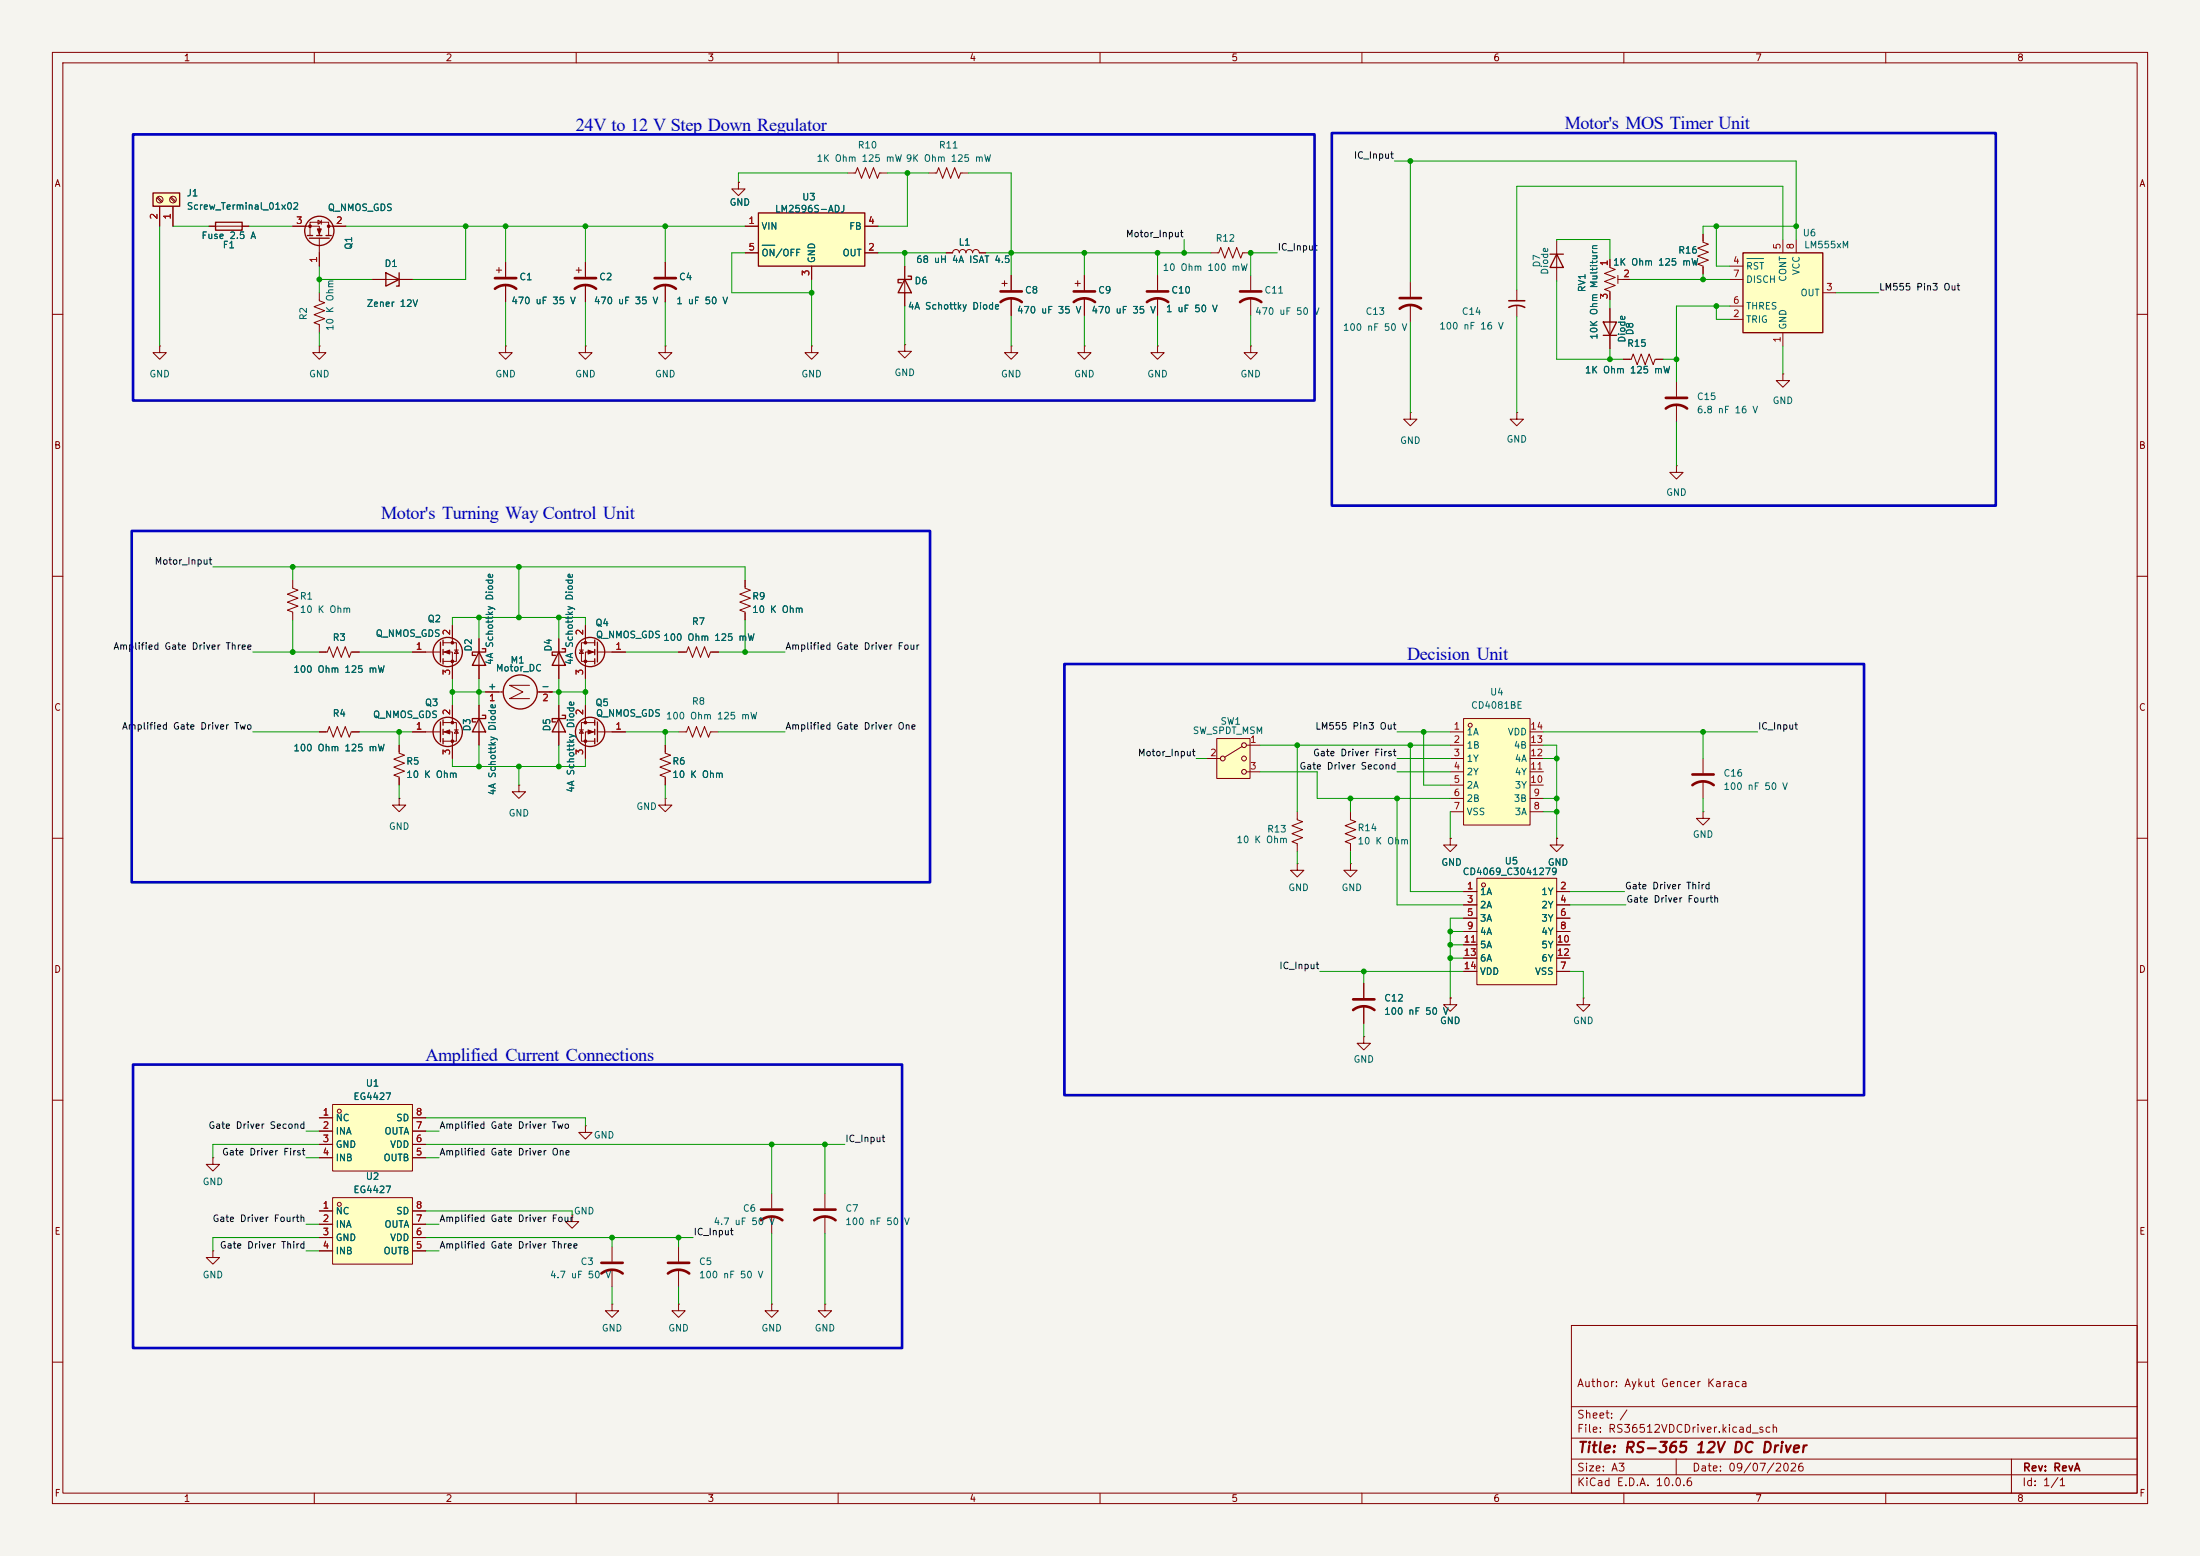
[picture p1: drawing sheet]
<svg xmlns="http://www.w3.org/2000/svg" width="420mm" height="297mm" viewBox="0 0 420 297" stroke-linecap="round" stroke-linejoin="round" font-family="sans-serif">
<path d="M0 0h420v297h-420z" fill="#f5f4ef" stroke="#f5f4ef" stroke-width=".19"/>
<g fill="none" stroke="#840000" stroke-width=".19">
<path d="M10 10h400v277h-400zM12 12h396v273h-396zM60 10v2M110 10v2M160 10v2M210 10v2M260 10v2M310 10v2M360 10v2M161.8 33h1.5l.4-1 .8 2 .7-2 .8 2 .8-2 .7 2 .4-1h1.5M39.9 43.2h7.6M55.9 43.2h5.1v1.8"/>
<path d="M59.2 45v-2.6h3.5v2.6M60.7 42l.6 .4-.6 .4zM61 45.5v5.3M61.3 42v.8M62.7 43.2h3.3M10 60h2M30.5 66v1.3h1.2l-1.2 1.3-1.3-1.3h1.3M30.5 66h.1M96.5 66v1.3h1.3l-1.3 1.3-1.3-1.3h1.3M96.5 66h.1M154.9 66v1.3h1.3l-1.3 1.3-1.2-1.3h1.2M154.9 66h.1"/>
<path d="M172.7 65.8v1.3h1.3l-1.3 1.2-1.3-1.2h1.3M172.7 65.8h.1M193 66v1.3h1.3l-1.3 1.3-1.2-1.3h1.2M193 66h.1M320 72.9v2.8M320 77.2v3.3M408 60h2M10 110h2M111.8 119.4v3.3M142.2 110.7v1.6l1.1 .3-2.1 .8 2.1 .8-2.1 .7 2.1 .8-2.1 .8 1 .3v1.6M408 110h2M61 124.5h1.5l.4-1.1 .7 2.1 .8-2.1 .8 2.1 .7-2.1 .8 2.1 .4-1h1.5"/>
<path d="M91.4 134.6v7.6M92.7 132.1h3.4M101.1 130.8h-3.8l2.5 1.3-2.5 1.3h3.8M102.6 132.1h2.8M110.6 124.1h.8M111 124.1l.4 .6h-.8zM113.5 122.7h-2.5v3.5h2.5M113.5 124.5h-1.7v5M114 124.5h5.4M10 160h2M76.2 142.2v1.6l1 .3-2 .8 2 .8-2 .7 2 .8-2 .8 1 .3v1.6M76.2 152.4v1.3h1.3l-1.3 1.2-1.3-1.2h1.3"/>
<path d="M76.2 152.4h.1M127 142.2v1.6l1 .3-2 .8 2 .8-2 .7 2 .8-2 .8 1 .3v1.6M408 160h2M10 210h2M408 210h2M147.3 248.9v1.3h1.3l-1.3 1.3-1.3-1.3h1.3M147.3 248.9h.1M300 253h108v32h-108zM10 260h2M300 278.5h108M300 274.5h108M300 268.5h108"/>
<path d="M320 278.5v3M384 278.5v6.5M408 260h2M60 285v2M110 285v2M160 285v2M210 285v2M260 285v2M300 281.5h108M310 285v2M360 285v2"/>
</g>
<g fill="none" stroke="#840000" stroke-width=".25">
<path d="M41.1 42.4h5.1v1.5h-5.1zM58.7 45h1M59.1 45.5h3.8M60.5 45h1M62.2 45h1M91.4 137.2l1.3 2.5h-2.5zM92.1 136.5h.6v.7h-2.5v.6h.6M113.5 122.2v1M113.5 124v1M113.5 125.7v1M114 122.6v3.8"/>
<circle cx="61" cy="44.1" r="2.79"/>
<circle cx="99.3" cy="132.1" r="3.3"/>
<circle cx="112.6" cy="124.5" r="2.79"/>
</g>
<g fill="#840000" stroke="#840000" stroke-width=".19">
<path d="M112.3 124.1l1 .4-1 .3z"/>
<path d="M60.6 43.7h.7l-.3 1z"/>
<circle cx="111.8" cy="122.7" r=".25"/>
<circle cx="111.8" cy="126.2" r=".25"/>
<circle cx="62.7" cy="43.2" r=".25"/>
<circle cx="59.2" cy="43.2" r=".25"/>
</g>
<path d="M318 78a3.3 3.3 0 0 1 4.1 0M318 75.9h4.1" fill="none" stroke="#840000" stroke-width=".51"/>
<path d="M29.2 36.8h5.1v2.6h-5.1z" fill="#ffffc2"/>
<path d="M29.2 36.8h5.1v2.6h-5.1zM73.7 52.1l2.5 1.2-2.5 1.3zM76.2 52.1v2.5h-.5M106.7 124.5l1.2 2.5h-2.5zM107.3 123.8h.6v.7h-2.5v.6h.6" fill="none" stroke="#840000" stroke-width=".25"/>
<g fill="none" stroke="#840000" stroke-width=".19">
<path d="M30 37.8l.8 .8M30.1 37.6l.9 .9M30.5 39.4v3.8M32.5 37.8l.9 .8M32.7 37.6l.8 .9M33 39.4v3.8M141 34.8v1.3h1.2l-1.2 1.2-1.3-1.2h1.3M141 34.8h.1M61 55.9v1.5l1 .4-2.1 .7 2.1 .8-2.1 .8 2.1 .7-2.1 .8 1.1 .4v1.5M71.1 53.3h7.6M94.7 51.6h1.1M95.2 51.1v1"/>
<path d="M96.5 50v2.8M96.5 54.4v3.3M127 50v2.8M127 54.4v3.3M325.1 44.7v1.5l1 .4-2 .8 2 .7-2 .8 2 .8-2 .7 1 .4v1.5M106.7 121.9v7.6"/>
<circle cx="30.5" cy="38.1" r=".63"/>
<circle cx="33" cy="38.1" r=".63"/>
</g>
<path d="M94.5 55.1a3.3 3.3 0 0 1 4.1 0M94.5 53.1h4.1M125 55.1a3.3 3.3 0 0 1 4 0M125 53.1h4" fill="none" stroke="#840000" stroke-width=".51"/>
<path d="M144.8 40.6h20.3v10.2h-20.3z" fill="#ffffc2"/>
<g fill="none" stroke="#840000" stroke-width=".25">
<path d="M144.8 40.6h20.3v10.2h-20.3zM172.7 53.3l1.3 2.6h-2.6zM173.4 52.7h.6v.6h-2.6v.7h.7M295.9 48.5h2.5M297.2 48.5l1.2 2.6h-2.5zM306.1 61.5h2.5l-1.3 2.5zM306.1 64h2.5M106.7 137.2l1.2 2.5h-2.5zM107.3 136.5h.6v.7h-2.5v.6h.6M113.5 137.4v1M113.5 139.2v1M114 137.8v3.8"/>
<path d="M113.5 141v1"/>
<circle cx="112.6" cy="139.7" r="2.79"/>
</g>
<g fill="none" stroke="#840000" stroke-width=".19">
<path d="M177.3 33h1.5l.4-1 .8 2 .7-2 .8 2 .7-2 .8 2 .4-1h1.5M110 51.6h1M110.5 51.1v1M111.8 50v2.8M111.8 54.4v3.3M142.2 43.2h2.6M142.2 48.3h2.6M154.9 50.8v2.5M165.1 43.2h2.5M165.1 48.3h2.5M172.7 50.8v7.6M180.6 48.3h1.3a.64 .64 0 0 1 .6-.7 .64 .64 0 0 1 .6 .7 .64 .64 0 0 1 .7-.7 .64 .64 0 0 1 .6 .7 .64 .64 0 0 1 .6-.7 .64 .64 0 0 1 .7 .7 .64 .64 0 0 1 .6-.7 .64 .64 0 0 1 .6 .7h1.3"/>
<path d="M191.3 54.1h1M191.8 53.6v1M193 52.6v2.8M193 56.9v3.3M269.2 53.8v2.8M269.2 58.2v3.3M297.2 46v7.6M307.3 49.5v1.6l1.1 .3-2.1 .8 2.1 .8-2.1 .7 2.1 .8-2.1 .7 1 .4v1.6M307.3 58.9v7.6M308.9 52.6v1.5M308.9 53.3h2.2M61 66v1.3h1.2l-1.2 1.3-1.3-1.3h1.3"/>
<path d="M61 66h.1M111.8 66v1.3h1.2l-1.2 1.3-1.3-1.3h1.3M111.8 66h.1M127 66v1.3h-1.3l1.3 1.3 1.3-1.3h-1.3M127 66h.1M289.6 78.7v1.3h1.2l-1.2 1.3-1.3-1.3h1.3M289.6 78.7h.1M106.7 134.6v7.6M110.6 139.3h.8M111 139.3l.4 .7h-.8zM111.8 134.6v3.3M113.5 137.9h-2.5v3.6h2.5"/>
<path d="M113.5 139.7h-1.7v5.1M114 139.7h5.4M129.5 139.7h1.6l.3-1 .8 2 .8-2 .7 2 .8-2 .8 2 .3-1h1.6M129.5 124.5h1.6l.3-1.1 .8 2.1 .8-2.1 .7 2.1 .8-2.1 .8 2.1 .3-1h1.6M99.1 149.9v1.2h1.2l-1.2 1.3-1.3-1.3h1.3M99.1 149.9h.1M127 152.4v1.3h1.3l-1.3 1.2-1.3-1.2h1.3M127 152.4h.1M111.8 214.9v1.3h1.2l-1.2 1.2-1.3-1.2h1.3M111.8 214.9h.1M40.6 238.8v1.2h1.3l-1.3 1.3-1.2-1.3h1.2M40.6 238.8h.1"/>
<path d="M147.3 227.8v2.8M147.3 232.2v3.3M157.5 227.8v2.8M157.5 232.2v3.3M157.5 248.9v1.3h1.2l-1.2 1.3-1.3-1.3h1.3M157.5 248.9h.1"/>
</g>
<path d="M145.5 46.8h2.4" fill="none" stroke="#006464" stroke-width=".19"/>
<path d="M109.7 55.1a3.3 3.3 0 0 1 4.1 0M109.7 53.1h4.1M191 57.7a3.3 3.3 0 0 1 4.1 0M191 55.6h4.1M267.2 58.9a3.3 3.3 0 0 1 4.1 0M267.2 56.9h4.1M145.3 232.9a3.3 3.3 0 0 1 4.1 0M145.3 230.9h4.1M155.4 232.9a3.3 3.3 0 0 1 4.1 0M155.4 230.9h4.1" fill="none" stroke="#840000" stroke-width=".51"/>
<g fill="#840000" stroke="#840000" stroke-width=".19">
<path d="M112.3 139.3l1 .4-1 .4z"/>
<circle cx="111.8" cy="137.9" r=".25"/>
<circle cx="111.8" cy="141.5" r=".25"/>
</g>
<path d="M63.5 228.6h15.2v12.7h-15.2z" fill="#ffffc2"/>
<g fill="none" stroke="#840000" stroke-width=".19">
<path d="M269.2 78.7v1.3h1.3l-1.3 1.3-1.2-1.3h1.2M269.2 78.7h.1M78.7 139.7h5.4M84.6 137.9h2.5v3.6h-2.5M84.6 139.7h1.8v5.1M86.4 134.6v3.3M86.7 139.3h.8M87.1 139.3l.4 .7h-.8zM40.6 221v1.2h1.3l-1.3 1.3-1.2-1.3h1.2M40.6 221h.1M61 231.1h2.5M61 233.7h2.5"/>
<path d="M61 236.2h2.5M61 238.8h2.5M63.5 228.6h15.2v12.7h-15.2zM78.7 231.1h2.6M78.7 233.7h2.6M78.7 236.2h2.6M78.7 238.8h2.6"/>
<circle cx="64.8" cy="229.9" r=".38"/>
</g>
<g fill="none" stroke="#840000" stroke-width=".25">
<path d="M84.1 137.8v3.8M84.6 137.4v1M84.6 139.2v1M84.6 141v1"/>
<circle cx="85.5" cy="139.7" r="2.79"/>
</g>
<g fill="#840000" stroke="#840000" stroke-width=".19">
<path d="M84.8 139.7l1.1-.4v.8z"/>
<circle cx="86.4" cy="137.9" r=".25"/>
<circle cx="86.4" cy="141.5" r=".25"/>
</g>
<path d="M63.5 210.8h15.2v12.7h-15.2z" fill="#ffffc2"/>
<g fill="none" stroke="#840000" stroke-width=".19">
<path d="M205.2 54.1h1M205.7 53.6v1M207 52.6v2.8M207 56.9v3.3M221 52.6v2.8M221 56.9v3.3M231.1 48.3h1.6l.3-1.1 .8 2.1 .8-2.1 .7 2.1 .8-2.1 .8 2.1 .3-1h1.6M238.8 52.6v2.8M238.8 56.9v3.3M207 66v1.3h1.3l-1.3 1.3-1.3-1.3h1.3M207 66h.1M221 66v1.3h1.2l-1.2 1.3-1.3-1.3h1.3"/>
<path d="M221 66h.1M238.8 66v1.3h1.2l-1.2 1.3-1.3-1.3h1.3M238.8 66h.1M55.9 110.7v1.6l1 .3-2 .8 2 .8-2 .7 2 .8-2 .8 1 .3v1.6M86.4 119.4v3.3M61 139.7h1.5l.4-1 .7 2 .8-2 .8 2 .7-2 .8 2 .4-1h1.5M78.7 124.5h5.4M84.6 122.7h2.5v3.5h-2.5M84.6 124.5h1.8v5M86.7 124.1h.8M87.1 124.1l.4 .6h-.8zM91.4 121.9v7.6"/>
<path d="M325.1 154.9v1.3h1.3l-1.3 1.3-1.3-1.3h1.3M325.1 154.9h.1M325.1 144.8v2.8M325.1 149.1v3.3M260.3 187.7v2.8M260.3 192v3.3M302.3 190.5v1.3h1.2l-1.2 1.2-1.3-1.2h1.3M302.3 190.5h.1M61 213.4h2.5M61 215.9h2.5M61 218.4h2.5M63.5 210.8h15.2v12.7h-15.2z"/>
<path d="M78.7 213.4h2.6M78.7 215.9h2.6M78.7 218.4h2.6M61 221h2.5M78.7 221h2.6M109.2 231.9v1.3h1.3l-1.3 1.2-1.3-1.2h1.3M109.2 231.9h.1M116.8 238v2.8M129.5 238v2.8M116.8 248.9v1.3h1.3l-1.3 1.3-1.2-1.3h1.2M116.8 248.9h.1M116.8 242.3v3.3"/>
<path d="M129.5 248.9v1.3h1.3l-1.3 1.3-1.2-1.3h1.2M129.5 248.9h.1M129.5 242.3v3.3"/>
<circle cx="64.8" cy="212.1" r=".38"/>
</g>
<g fill="none" stroke="#840000" stroke-width=".51">
<path d="M205 57.7a3.3 3.3 0 0 1 4 0M205 55.6h4M218.9 57.7a3.3 3.3 0 0 1 4.1 0M218.9 55.6h4.1M236.7 57.7a3.3 3.3 0 0 1 4.1 0M236.7 55.6h4.1M323.1 149.9a3.3 3.3 0 0 1 4.1 0M323.1 147.8h4.1M258.3 192.8a3.3 3.3 0 0 1 4.1 0M258.3 190.8h4.1M114.8 243.1a3.3 3.3 0 0 1 4.1 0M114.8 241h4.1"/>
<path d="M127.5 243.1a3.3 3.3 0 0 1 4.1 0M127.5 241h4.1"/>
</g>
<g fill="none" stroke="#840000" stroke-width=".25">
<path d="M84.1 122.6v3.8M84.6 122.2v1M84.6 124v1M84.6 125.7v1M91.4 124.5l1.3 2.5h-2.5zM92.1 123.8h.6v.7h-2.5v.6h.6"/>
<circle cx="85.5" cy="124.5" r="2.79"/>
</g>
<g fill="#840000" stroke="#840000" stroke-width=".19">
<path d="M84.8 124.5l1.1-.4v.7z"/>
<circle cx="86.4" cy="122.7" r=".25"/>
<circle cx="86.4" cy="126.2" r=".25"/>
</g>
<path d="M281.9 167.6h15.3v20.4h-15.3z" fill="#ffffc2"/>
<g fill="none" stroke="#840000" stroke-width=".19">
<path d="M279.4 170.2h2.5M279.4 172.7h2.5M279.4 175.3h2.5M279.4 177.8h2.5M281.9 167.6h15.3v20.4h-15.3zM297.2 170.2h2.5M297.2 172.7h2.5M297.2 175.3h2.5M297.2 177.8h2.5M260.3 197.9v1.2h1.3l-1.3 1.3-1.2-1.3h1.2M260.3 197.9h.1M279.4 185.4h2.5"/>
<path d="M279.4 180.3h2.5M279.4 182.9h2.5M297.2 185.4h2.5M297.2 180.3h2.5M297.2 182.9h2.5"/>
<circle cx="283.2" cy="168.9" r=".38"/>
</g>
<path d="M279.4 137.2h12.7v20.3h-12.7z" fill="#ffffc2"/>
<g fill="none" stroke="#840000" stroke-width=".19">
<path d="M276.9 139.7h2.5M279.4 137.2h12.7v20.3h-12.7zM292.1 139.7h2.5M276.9 142.2h2.5M276.9 144.8h2.5M276.9 147.3h2.5M276.9 149.9h2.5M276.9 152.4h2.5M276.9 154.9h2.5M292.1 142.2h2.5M292.1 144.8h2.5M292.1 147.3h2.5"/>
<path d="M292.1 149.9h2.5M292.1 152.4h2.5M292.1 154.9h2.5M297.2 160v1.3h1.2l-1.2 1.3-1.3-1.3h1.3M297.2 160h.1"/>
<circle cx="280.7" cy="138.4" r=".38"/>
</g>
<path d="M232.3 141h6.3v7.6h-6.3z" fill="#ffffc2"/>
<g fill="none" stroke="#840000" stroke-width=".19">
<path d="M289.6 55.4v2M289.6 58.4v2.1M230.4 144.8h2.5M232.3 141h6.3v7.6h-6.3zM237.1 142.5l-3.3 2M238 142.2h2.5M238 147.3h2.5M247.6 154.9v1.6l1.1 .3-2.1 .8 2.1 .8-2.1 .7 2.1 .8-2.1 .8 1 .3v1.6M257.8 154.9v1.6l1 .3-2 .8 2 .8-2 .7 2 .8-2 .8 1 .3v1.6M247.6 164.8v1.3h1.3l-1.3 1.3-1.2-1.3h1.2M247.6 164.8h.1M257.8 164.8v1.3h1.3l-1.3 1.3-1.3-1.3h1.3"/>
<path d="M257.8 164.8h.1M276.9 160v1.3h1.2l-1.2 1.3-1.3-1.3h1.3M276.9 160h.1M276.9 190.5v1.3h1.2l-1.2 1.2-1.3-1.2h1.3M276.9 190.5h.1"/>
<circle cx="233.4" cy="144.8" r=".46"/>
<circle cx="237.5" cy="142.2" r=".46"/>
<circle cx="237.5" cy="147.3" r=".46"/>
<circle cx="237.5" cy="144.8" r=".46"/>
</g>
<path d="M288 58.7a3.2 3.2 0 0 1 3.1 0M288 57.4h3.1" fill="none" stroke="#840000" stroke-width=".3"/>
<path d="M332.7 48.3h15.3v15.2h-15.3z" fill="#ffffc2"/>
<path d="M332.7 48.3h15.3v15.2h-15.3z" fill="none" stroke="#840000" stroke-width=".25"/>
<g fill="none" stroke="#840000" stroke-width=".19">
<path d="M30.5 39.4v3.8M33 39.4v3.8M141 34.8h.1M39.9 43.2h1.2M46.2 43.2h1.3M55.9 43.2h2.5M61 48.3v2.5M63.5 43.2h2.5M71.1 53.3h2.6M76.2 53.3h2.5M96.5 50v2.8M96.5 54.4v3.3"/>
<path d="M111.8 50v2.8M111.8 54.4v3.3M127 50v2.8M127 54.4v3.3M142.2 43.2h2.6M142.2 48.3h2.6M154.9 50.8v2.5M165.1 43.2h2.5M165.1 48.3h2.5M172.7 50.8v2.5M172.7 55.9v2.5M180.6 48.3h1.3"/>
<path d="M186.9 48.3h1.3M193 52.6v2.8M193 56.9v3.3M207 52.6v2.8M207 56.9v3.3M221 52.6v2.8M221 56.9v3.3M307.3 49.5v1.3M307.3 55.9v1.3M307.3 58.9v2.6M309.9 53.3h1.2M325.1 44.7v1.3"/>
<path d="M325.1 51.1v1.2M330.2 50.8h2.5M330.2 58.4h2.5M330.2 53.3h2.5M340.4 45.7v2.6M342.9 45.7v2.6M348 55.9h2.5M307.3 64v2.5M309.9 68.6h1.5l.4-1 .7 2 .8-2 .8 2 .7-2 .8 2 .4-1h1.5M330.2 61h2.5M340.4 71.4v1.2h1.2l-1.2 1.3-1.3-1.3h1.3M340.4 71.4h.1"/>
<path d="M340.4 63.5v2.5M320 88.9v1.3h1.3l-1.3 1.2-1.2-1.2h1.2M320 88.9h.1M86.4 119.4v2.5M111.8 119.4v2.5M142.2 110.7v1.3M142.2 117.1v1.3M61 124.5h1.2M61 139.7h1.2M67.3 124.5h1.3M67.3 139.7h1.3M78.7 124.5h2.6"/>
<path d="M78.7 139.7h2.6M86.4 127v2.5M86.4 134.6v2.6M91.4 121.9v2.6M91.4 127v2.5M91.4 134.6v2.6M91.4 139.7v2.5M92.7 132.1h2.5M102.9 132.1h2.5M106.7 121.9v2.6M106.7 127v2.5M106.7 134.6v2.6"/>
<path d="M106.7 139.7v2.5M111.8 127v2.5M111.8 134.6v2.6M116.8 124.5h2.6M116.8 139.7h2.6M129.5 124.5h1.3M135.9 124.5h1.3M76.2 142.2v1.3M76.2 148.6v1.3M86.4 142.2v2.6M111.8 142.2v2.6M127 142.2v1.3"/>
<path d="M127 148.6v1.3M276.9 160h.1M279.4 170.2h2.5M279.4 172.7h2.5M279.4 175.3h2.5M279.4 177.8h2.5M297.2 160h.1M297.2 170.2h2.5M297.2 172.7h2.5M297.2 175.3h2.5M297.2 177.8h2.5M260.3 187.7v2.8"/>
<path d="M260.3 192v3.3M276.9 190.5h.1M279.4 185.4h2.5M279.4 180.3h2.5M279.4 182.9h2.5M297.2 185.4h2.5M297.2 180.3h2.5M297.2 182.9h2.5M61 213.4h2.5M61 215.9h2.5M61 218.4h2.5M78.7 213.4h2.6"/>
<path d="M78.7 215.9h2.6M78.7 218.4h2.6M61 231.1h2.5M61 233.7h2.5M61 236.2h2.5M61 238.8h2.5M61 221h2.5M78.7 231.1h2.6M78.7 233.7h2.6M78.7 236.2h2.6M78.7 238.8h2.6M78.7 221h2.6"/>
</g>
<path d="M145.5 46.8h2.4M333.5 49.4h3.2" fill="none" stroke="#006464" stroke-width=".19"/>
<g fill="none" stroke="#009600" stroke-width=".19">
<path d="M161.8 33h-20.8v1.8M169.4 33h7.9M173.2 33v10.2h-5.6M184.9 33h8.1v19.6M266.2 30.7h76.7v15M269.2 30.7v23.1M30.5 43.2v22.8M33 43.2h6.9M47.5 43.2h8.4M61 50.8v5.1M61 53.3h10.1M66 43.2h76.2"/>
<path d="M88.9 43.2v10.1h-10.2M96.5 43.2v6.8M96.5 57.7v8.3M111.8 43.2v6.8M111.8 57.7v8.3M127 43.2v6.8M127 57.7v8.3M142.2 48.3h-2.5v7.6h15.2M154.9 53.3v12.7M167.6 48.3h13M172.7 48.3v2.5M172.7 58.4v7.4"/>
<path d="M188.2 48.3h42.9M207 48.3v4.3M221 48.3v4.3M226.1 45.7v2.6M243.8 48.3h-5v4.3M297.2 46v-.3h10.1v3.8M297.2 53.6v15h12.7M307.3 57.2v1.7M311.1 53.3h19.1M325.1 52.3v1M327.7 43.2v7.6h2.5M327.7 58.4v2.6h2.5"/>
<path d="M330.2 58.4h-10.2v14.5M340.4 45.7v-10.1h-50.8v19.8M342.9 43.2h-17.8v1.5M350.5 55.9h8.1M61 63.5v2.5M193 60.2v5.8M207 60.2v5.8M221 60.2v5.8M238.8 60.2v5.8M269.2 61.5v17.2M289.6 60.5v18.2M307.3 66.5v2.1"/>
<path d="M317.5 68.6h2.5M340.4 66v5.4M320 80.5v8.4M40.6 108.2h101.6v2.5M55.9 108.2v2.5M55.9 118.4v6.1M86.4 119.4v-1.5h25.4v1.5M91.4 117.9v4M99.1 108.2v9.7M106.7 117.9v4M142.2 118.4v6.1M48.3 139.7h12.7"/>
<path d="M48.3 124.5h12.7M68.6 139.7h10.1M68.6 124.5h10.1M76.2 139.7v2.5M86.4 132.1h6.3M86.4 129.5v5.1M91.4 129.5v5.1M105.4 132.1h6.4M106.7 129.5v5.1M111.8 129.5v5.1M119.4 139.7h10.1M119.4 124.5h10.1"/>
<path d="M127 139.7v2.5M137.2 139.7h12.7M137.2 124.5h12.7M266.7 139.7h10.2M271.8 139.7v10.2h5.1M294.6 139.7h40.9M325.1 139.7v5.1M76.2 149.9v2.5M86.4 144.8v1.5h25.4v-1.5M91.4 142.2v4.1M99.1 146.3v3.6M106.7 142.2v4.1"/>
<path d="M127 149.9v2.5M228.3 144.8h2.1M240.5 142.2h36.4M240.5 147.3h11v5.1h25.4M247.6 142.2v12.7M257.8 152.4v2.5M266.7 144.8h10.2M266.7 147.3h10.2M266.7 152.4v20.3h12.7M269.2 142.2v28h10.2M276.9 154.9v5.1M294.6 142.2h2.6v17.8"/>
<path d="M294.6 154.9h2.6M294.6 152.4h2.6M294.6 144.8h2.6M325.1 152.4v2.5M247.6 162.6v2.2M257.8 162.6v2.2M276.9 177.8h2.5M279.4 175.3h-2.5v15.2M299.7 170.2h10.4M299.7 172.7h10.7M252 185.4h27.4M260.3 185.4v2.3"/>
<path d="M260.3 195.3v2.6M276.9 182.9h2.5M276.9 180.3h2.5M299.7 185.4h2.6v5.1M58.4 215.9h2.6M61 218.4h-20.4v2.6M81.3 213.4h30.5v1.5M81.3 215.9h2.5M81.3 218.4h80M147.3 218.4v9.4M157.5 218.4v9.4M58.4 221h2.6"/>
<path d="M58.4 233.7h2.6M58.4 238.8h2.6M61 236.2h-20.4v2.6M81.3 221h2.5M81.3 231.1h27.9v.8M81.3 236.2h51M81.3 233.7h2.5M81.3 238.8h2.5M116.8 236.2v1.8M129.5 236.2v1.8M147.3 235.5v13.4M157.5 235.5v13.4"/>
<path d="M116.8 245.6v3.3M129.5 245.6v3.3"/>
</g>
<path d="M25.4 25.7h225.6v50.8h-225.6zM254.3 25.4h126.7v71.1h-126.7zM25.1 101.3h152.4v67.1h-152.4zM203.2 126.7h152.7v82.3h-152.7zM25.4 203.2h146.8v54.1h-146.8z" fill="none" stroke="#0000c2" stroke-width=".5"/>
<g fill="#009600" stroke="#009600" stroke-width=".19">
<circle cx="172.7" cy="48.3" r=".46"/>
<circle cx="173.2" cy="33" r=".46"/>
<circle cx="96.5" cy="43.2" r=".46"/>
<circle cx="88.9" cy="43.2" r=".46"/>
<circle cx="61" cy="53.3" r=".46"/>
<circle cx="127" cy="43.2" r=".46"/>
<circle cx="154.9" cy="55.9" r=".46"/>
<circle cx="111.8" cy="43.2" r=".46"/>
<circle cx="147.3" cy="218.4" r=".46"/>
<circle cx="157.5" cy="218.4" r=".46"/>
<circle cx="129.5" cy="236.2" r=".46"/>
<circle cx="116.8" cy="236.2" r=".46"/>
<circle cx="99.1" cy="108.2" r=".46"/>
<circle cx="106.7" cy="117.9" r=".46"/>
<circle cx="106.7" cy="132.1" r=".46"/>
<circle cx="111.8" cy="132.1" r=".46"/>
<circle cx="238.8" cy="48.3" r=".46"/>
<circle cx="226.1" cy="48.3" r=".46"/>
<circle cx="86.4" cy="132.1" r=".46"/>
<circle cx="91.4" cy="132.1" r=".46"/>
<circle cx="76.2" cy="139.7" r=".46"/>
<circle cx="91.4" cy="146.3" r=".46"/>
<circle cx="91.4" cy="117.9" r=".46"/>
<circle cx="55.9" cy="124.5" r=".46"/>
<circle cx="55.9" cy="108.2" r=".46"/>
<circle cx="99.1" cy="146.3" r=".46"/>
<circle cx="142.2" cy="124.5" r=".46"/>
<circle cx="106.7" cy="146.3" r=".46"/>
<circle cx="99.1" cy="117.9" r=".46"/>
<circle cx="127" cy="139.7" r=".46"/>
<circle cx="271.8" cy="139.7" r=".46"/>
<circle cx="247.6" cy="142.2" r=".46"/>
<circle cx="307.3" cy="68.6" r=".46"/>
<circle cx="320" cy="68.6" r=".46"/>
<circle cx="269.2" cy="30.7" r=".46"/>
<circle cx="221" cy="48.3" r=".46"/>
<circle cx="193" cy="48.3" r=".46"/>
<circle cx="207" cy="48.3" r=".46"/>
<circle cx="269.2" cy="142.2" r=".46"/>
<circle cx="325.1" cy="139.7" r=".46"/>
<circle cx="297.2" cy="144.8" r=".46"/>
<circle cx="297.2" cy="152.4" r=".46"/>
<circle cx="297.2" cy="154.9" r=".46"/>
<circle cx="342.9" cy="43.2" r=".46"/>
<circle cx="325.1" cy="53.3" r=".46"/>
<circle cx="327.7" cy="58.4" r=".46"/>
<circle cx="327.7" cy="43.2" r=".46"/>
<circle cx="276.9" cy="180.3" r=".46"/>
<circle cx="260.3" cy="185.4" r=".46"/>
<circle cx="276.9" cy="182.9" r=".46"/>
<circle cx="276.9" cy="177.8" r=".46"/>
<circle cx="266.7" cy="152.4" r=".46"/>
<circle cx="257.8" cy="152.4" r=".46"/>
</g>
<g font-size="3.5" fill="#0000c2">
<text x="109.9" y="24.9">24V to 12 V Step Down Regulator</text>
<text x="298.7" y="24.7">Motor's MOS Timer Unit</text>
<text x="72.8" y="99.1">Motor's Turning Way Control Unit</text>
<text x="268.6" y="126">Decision Unit</text>
<text x="81.2" y="202.5">Amplified Current Connections</text>
</g>
<text font-size="2" fill="#840000" x="301" y="277.8">Title: RS-365 12V DC Driver</text>
<g font-size="1.5" fill="#840000">
<text x="300.9" y="265.1">Author: Aykut Gencer Karaca</text>
<text x="300.9" y="273.8">File: RS36512VDCDriver.kicad_sch</text>
<text x="300.9" y="271.1">Sheet: /</text>
<text x="300.9" y="281.2">Size: A3</text>
<text x="322.9" y="281.2">Date: 09/07/2026</text>
<text x="386" y="281.2">Rev: RevA</text>
<text x="300.9" y="284">KiCad E.D.A. 10.0.6</text>
<text x="385.9" y="284">Id: 1/1</text>
</g>
<g font-size="1.3" fill="#840000">
<text x="35" y="12">1</text>
<text x="85" y="12">2</text>
<text x="135" y="12">3</text>
<text x="185" y="12">4</text>
<text x="235" y="12">5</text>
<text x="285" y="12">6</text>
<text x="335" y="12">7</text>
<text x="385" y="12">8</text>
<text x="10.3" y="36">A</text>
<text x="408.3" y="36">A</text>
<text x="10.2" y="86">B</text>
<text x="408.2" y="86">B</text>
<text x="10.2" y="136">C</text>
<text x="408.2" y="136">C</text>
<text x="10.2" y="186">D</text>
<text x="408.2" y="186">D</text>
<text x="10.3" y="236">E</text>
<text x="408.3" y="236">E</text>
<text x="10.3" y="286">F</text>
<text x="35" y="287">1</text>
<text x="85" y="287">2</text>
<text x="135" y="287">3</text>
<text x="185" y="287">4</text>
<text x="235" y="287">5</text>
<text x="285" y="287">6</text>
<text x="335" y="287">7</text>
<text x="385" y="287">8</text>
<text x="408.3" y="286">F</text>
</g>
<g font-size="1.3" fill="#006464">
<text x="163.6" y="28.6">R10</text>
<text x="179.1" y="28.6">R11</text>
<text x="155.8" y="31.2">1K Ohm 125 mW 9K Ohm 125 mW</text>
<text x="35.5" y="37.8">J1</text>
<text x="35.5" y="40.3">Screw_Terminal_01x02</text>
<text x="62.5" y="40.6">Q_NMOS_GDS</text>
<text x="139.2" y="39.6">GND</text>
<text x="147.8" y="40.8">LM2596S-ADJ</text>
<text x="153" y="38.6">U3</text>
<text x="38.4" y="45.9">Fuse 2.5 A</text>
<text x="42.4" y="47.7">F1</text>
<text x="67.5" y="47.8" transform="rotate(-90 67.5 47.8)">Q1</text>
<text x="145.3" y="44.1">VIN</text>
<text x="162" y="44.1">FB</text>
<text x="182.9" y="47.2">L1</text>
<text x="232" y="46.4">R12</text>
<text x="344" y="45.4">U6</text>
<text x="344.3" y="47.7">LM555xM</text>
<text x="73.3" y="51.3">D1</text>
<text x="99" y="53.8">C1</text>
<text x="114.3" y="53.8">C2</text>
<text x="129.5" y="53.8">C4</text>
<text x="145.3" y="49.2">ON/OFF</text>
<text x="155.9" y="50.3" transform="rotate(-90 155.9 50.3)">GND</text>
<text x="160.7" y="49.2">OUT</text>
<text x="174.8" y="50.5">68 uH 4A ISAT 4.5</text>
<text x="221.9" y="52">10 Ohm 100 mW</text>
<text x="294.3" y="51.2" transform="rotate(-90 294.3 51.2)">D7</text>
<text x="295.9" y="52.5" transform="rotate(-90 295.9 52.5)">Diode</text>
<text x="307.8" y="51">1K Ohm 125 mW</text>
<text x="320.3" y="48.7">R16</text>
<text x="333.2" y="51.8">RST</text>
<text x="341.3" y="53.9" transform="rotate(-90 341.3 53.9)">CONT</text>
<text x="343.9" y="52.6" transform="rotate(-90 343.9 52.6)">VCC</text>
<text x="69.9" y="58.9">Zener 12V</text>
<text x="97.5" y="58.4">470 uF 35 V</text>
<text x="113.3" y="58.4">470 uF 35 V</text>
<text x="129" y="58.4">1 uF 50 V</text>
<text x="173.2" y="59.4">4A Schottky Diode</text>
<text x="174.5" y="54.6">D6</text>
<text x="195.6" y="56.3">C8</text>
<text x="209.5" y="56.3">C9</text>
<text x="222.5" y="59.9">1 uF 50 V</text>
<text x="223.5" y="56.3">C10</text>
<text x="241.3" y="56.3">C11</text>
<text x="303" y="55.9" transform="rotate(-90 303 55.9)">RV1</text>
<text x="333.2" y="59.4">THRES</text>
<text x="333.2" y="54.3">DISCH</text>
<text x="343.6" y="56.8">OUT</text>
<text x="58.9" y="61.2" transform="rotate(-90 58.9 61.2)">R2</text>
<text x="64" y="63.3" transform="rotate(-90 64 63.3)">10 K Ohm</text>
<text x="194" y="60.1">470 uF 35 V</text>
<text x="208.3" y="60.1">470 uF 35 V</text>
<text x="239.5" y="60.4">470 uF 50 V</text>
<text x="256.3" y="63.4">100 nF 50 V</text>
<text x="260.6" y="60.4">C13</text>
<text x="274.7" y="63.2">100 nF 16 V</text>
<text x="279" y="60.4">C14</text>
<text x="305.3" y="64.9" transform="rotate(-90 305.3 64.9)">10K Ohm Multiturn</text>
<text x="310.6" y="65.5" transform="rotate(-90 310.6 65.5)">Diode</text>
<text x="312.1" y="64.1" transform="rotate(-90 312.1 64.1)">D8</text>
<text x="333.2" y="61.9">TRIG</text>
<text x="341.3" y="63" transform="rotate(-90 341.3 63)">GND</text>
<text x="302.5" y="71.6">1K Ohm 125 mW</text>
<text x="310.5" y="66.5">R15</text>
<text x="28.4" y="72.3">GND</text>
<text x="58.9" y="72.3">GND</text>
<text x="94.5" y="72.3">GND</text>
<text x="109.7" y="72.3">GND</text>
<text x="124.9" y="72.3">GND</text>
<text x="152.9" y="72.3">GND</text>
<text x="170.7" y="72.1">GND</text>
<text x="191" y="72.3">GND</text>
<text x="204.9" y="72.3">GND</text>
<text x="218.9" y="72.3">GND</text>
<text x="236.7" y="72.3">GND</text>
<text x="323.8" y="76.7">C15</text>
<text x="338.3" y="77.4">GND</text>
<text x="323.8" y="79.2">6.8 nF 16 V</text>
<text x="267.2" y="85">GND</text>
<text x="287.5" y="84.8">GND</text>
<text x="318" y="94.9">GND</text>
<text x="57.1" y="114.8">R1</text>
<text x="57.1" y="117.3">10 K Ohm</text>
<text x="81.5" y="119.1">Q2</text>
<text x="113.6" y="119.8">Q4</text>
<text x="132" y="119.6">R7</text>
<text x="143.5" y="114.8">R9</text>
<text x="143.5" y="117.3">10 K Ohm</text>
<text x="63.4" y="122.6">R3</text>
<text x="71.6" y="121.9">Q_NMOS_GDS</text>
<text x="90.4" y="124.5" transform="rotate(-90 90.4 124.5)">D2</text>
<text x="105.6" y="124.5" transform="rotate(-90 105.6 124.5)">D4</text>
<text x="113.7" y="122.1">Q_NMOS_GDS</text>
<text x="126.5" y="122.6">100 Ohm 125 mW</text>
<text x="55.9" y="128.7">100 Ohm 125 mW</text>
<text x="93.1" y="131.9">+</text>
<text x="94.4" y="127" transform="rotate(-90 94.4 127)">4A Schottky Diode</text>
<text x="94.5" y="128.5">Motor_DC</text>
<text x="97.3" y="126.9">M1</text>
<text x="103.2" y="131.9">-</text>
<text x="109.7" y="127" transform="rotate(-90 109.7 127)">4A Schottky Diode</text>
<text x="63.4" y="137.1">R4</text>
<text x="71.1" y="137.4">Q_NMOS_GDS</text>
<text x="81" y="135.1">Q3</text>
<text x="113.6" y="135.1">Q5</text>
<text x="113.7" y="137.1">Q_NMOS_GDS</text>
<text x="127" y="137.6">100 Ohm 125 mW</text>
<text x="132" y="134.8">R8</text>
<text x="280.7" y="135.6">CD4081BE</text>
<text x="284.4" y="133">U4</text>
<text x="55.9" y="143.7">100 Ohm 125 mW</text>
<text x="90.1" y="139.7" transform="rotate(-90 90.1 139.7)">D3</text>
<text x="105.4" y="139.7" transform="rotate(-90 105.4 139.7)">D5</text>
<text x="227.6" y="140.4">SW_SPDT_MSM</text>
<text x="232.9" y="138.6">SW1</text>
<text x="279.9" y="140.7">1A</text>
<text x="279.9" y="143.2">1B</text>
<text x="287.7" y="140.7">VDD</text>
<text x="288.9" y="143.2">4B</text>
<text x="77.5" y="146.3">R5</text>
<text x="77.5" y="148.8">10 K Ohm</text>
<text x="128.3" y="146.3">R6</text>
<text x="128.3" y="148.8">10 K Ohm</text>
<text x="279.9" y="145.7">1Y</text>
<text x="279.9" y="148.3">2Y</text>
<text x="289.1" y="148.3">4Y</text>
<text x="289.1" y="145.7">4A</text>
<text x="328.9" y="148.5">C16</text>
<text x="94.9" y="151.9" transform="rotate(-90 94.9 151.9)">4A Schottky Diode</text>
<text x="109.9" y="151.4" transform="rotate(-90 109.9 151.4)">4A Schottky Diode</text>
<text x="121.4" y="154.9">GND</text>
<text x="279.9" y="150.8">2A</text>
<text x="279.9" y="153.4">2B</text>
<text x="279.9" y="155.9">VSS</text>
<text x="288.9" y="153.4">3B</text>
<text x="289.1" y="155.9">3A</text>
<text x="289.1" y="150.8">3Y</text>
<text x="328.9" y="151.1">100 nF 50 V</text>
<text x="74.1" y="158.7">GND</text>
<text x="97" y="156.2">GND</text>
<text x="236" y="161.2">10 K Ohm</text>
<text x="241.8" y="159.2">R13</text>
<text x="259.1" y="159">R14</text>
<text x="259.1" y="161.5">10 K Ohm</text>
<text x="323.1" y="160.2">GND</text>
<text x="275.1" y="165.6">GND</text>
<text x="279.1" y="167.3">CD4069_C3041279</text>
<text x="287.1" y="165.3">U5</text>
<text x="295.4" y="165.6">GND</text>
<text x="245.8" y="170.4">GND</text>
<text x="256" y="170.4">GND</text>
<text x="282.4" y="171.1">1A</text>
<text x="282.4" y="173.7">2A</text>
<text x="294.1" y="171.1">1Y</text>
<text x="294.1" y="173.7">2Y</text>
<text x="282.4" y="176.2">3A</text>
<text x="282.4" y="178.8">4A</text>
<text x="294.1" y="176.2">3Y</text>
<text x="294.1" y="178.8">4Y</text>
<text x="282.4" y="181.3">5A</text>
<text x="282.4" y="183.8">6A</text>
<text x="294.1" y="181.3">5Y</text>
<text x="294.1" y="183.8">6Y</text>
<text x="264.1" y="191.5">C12</text>
<text x="282.4" y="186.4">VDD</text>
<text x="292.9" y="186.4">VSS</text>
<text x="264.1" y="194">100 nF 50 V</text>
<text x="274.8" y="195.8">GND</text>
<text x="300.2" y="195.8">GND</text>
<text x="258.3" y="203.1">GND</text>
<text x="69.7" y="207.7">U1</text>
<text x="64" y="214.3">NC</text>
<text x="67.4" y="210.3">EG4427</text>
<text x="75.5" y="214.3">SD</text>
<text x="64" y="216.9">INA</text>
<text x="64" y="219.4">GND</text>
<text x="64" y="221.9">INB</text>
<text x="73.1" y="221.9">OUTB</text>
<text x="73.3" y="216.9">OUTA</text>
<text x="74.4" y="219.4">VDD</text>
<text x="113.3" y="217.6">GND</text>
<text x="38.6" y="226.5">GND</text>
<text x="69.7" y="225.5">U2</text>
<text x="64" y="232.1">NC</text>
<text x="67.4" y="228">EG4427</text>
<text x="75.5" y="232.1">SD</text>
<text x="109.4" y="232.1">GND</text>
<text x="141.7" y="231.6">C6</text>
<text x="161.3" y="231.6">C7</text>
<text x="64" y="234.6">INA</text>
<text x="64" y="237.2">GND</text>
<text x="64" y="239.7">INB</text>
<text x="73.1" y="239.7">OUTB</text>
<text x="73.3" y="234.6">OUTA</text>
<text x="74.4" y="237.2">VDD</text>
<text x="136.1" y="234.1">4.7 uF 50 V</text>
<text x="161.3" y="234.1">100 nF 50</text>
<text x="172.5" y="234.1">V</text>
<text x="38.6" y="244.3">GND</text>
<text x="104.9" y="244.3">4.7 uF 50 V</text>
<text x="110.7" y="241.8">C3</text>
<text x="133.3" y="241.8">C5</text>
<text x="133.3" y="244.3">100 nF 50 V</text>
<text x="114.8" y="254.5">GND</text>
<text x="127.5" y="254.5">GND</text>
<text x="145.3" y="254.5">GND</text>
<text x="155.4" y="254.5">GND</text>
</g>
<g font-size="1.3" fill="#0f0f0f">
<text x="258.3" y="30.6">IC_Input</text>
<text x="214.8" y="45.6">Motor_Input</text>
<text x="243.8" y="48.1">IC_Input</text>
<text x="358.6" y="55.8">LM555 Pin3 Out</text>
<text x="29.4" y="108.1">Motor_Input</text>
<text x="21.5" y="124.3">Amplified Gate Driver Three</text>
<text x="149.8" y="124.3">Amplified Gate Driver Four</text>
<text x="23.2" y="139.6">Amplified Gate Driver Two</text>
<text x="149.8" y="139.6">Amplified Gate Driver One</text>
<text x="251" y="139.6">LM555 Pin3 Out</text>
<text x="335.5" y="139.6">IC_Input</text>
<text x="217.1" y="144.7">Motor_Input</text>
<text x="248" y="147.2">Gate Driver Second</text>
<text x="250.6" y="144.7">Gate Driver First</text>
<text x="310.1" y="170.1">Gate Driver Third</text>
<text x="310.4" y="172.6">Gate Driver Fourth</text>
<text x="244.1" y="185.3">IC_Input</text>
<text x="39.7" y="215.8">Gate Driver Second</text>
<text x="83.8" y="215.8">Amplified Gate Driver Two</text>
<text x="42.3" y="220.9">Gate Driver First</text>
<text x="83.8" y="220.9">Amplified Gate Driver One</text>
<text x="161.3" y="218.3">IC_Input</text>
<text x="40.5" y="233.6">Gate Driver Fourth</text>
<text x="83.8" y="233.6">Amplified Gate Driver Four</text>
<text x="41.9" y="238.6">Gate Driver Third</text>
<text x="83.8" y="238.6">Amplified Gate Driver Three</text>
<text x="132.3" y="236.1">IC_Input</text>
</g>
<g font-size="1.3" fill="#a90000">
<text x="30.3" y="42" transform="rotate(-90 30.3 42)">2</text>
<text x="32.9" y="42" transform="rotate(-90 32.9 42)">1</text>
<text x="56.4" y="43">3</text>
<text x="64" y="43">2</text>
<text x="142.8" y="43">1</text>
<text x="165.6" y="43">4</text>
<text x="340.2" y="47.7" transform="rotate(-90 340.2 47.7)">5</text>
<text x="342.8" y="47.7" transform="rotate(-90 342.8 47.7)">8</text>
<text x="60.8" y="50.3" transform="rotate(-90 60.8 50.3)">1</text>
<text x="142.8" y="48.1">5</text>
<text x="154.8" y="52.8" transform="rotate(-90 154.8 52.8)">3</text>
<text x="165.6" y="48.1">2</text>
<text x="307.2" y="50.9" transform="rotate(-90 307.2 50.9)">1</text>
<text x="309.8" y="53.2">2</text>
<text x="330.7" y="50.7">4</text>
<text x="330.7" y="53.2">7</text>
<text x="307.2" y="57.2" transform="rotate(-90 307.2 57.2)">3</text>
<text x="330.7" y="58.3">6</text>
<text x="348.5" y="55.7">3</text>
<text x="330.7" y="60.8">2</text>
<text x="340.2" y="65.5" transform="rotate(-90 340.2 65.5)">1</text>
<text x="79.3" y="124.3">1</text>
<text x="86.2" y="121.4" transform="rotate(-90 86.2 121.4)">2</text>
<text x="111.6" y="121.4" transform="rotate(-90 111.6 121.4)">2</text>
<text x="117.4" y="124.3">1</text>
<text x="86.2" y="129" transform="rotate(-90 86.2 129)">3</text>
<text x="111.6" y="129" transform="rotate(-90 111.6 129)">3</text>
<text x="86.2" y="136.6" transform="rotate(-90 86.2 136.6)">2</text>
<text x="93.2" y="134.1">1</text>
<text x="103.4" y="134.1">2</text>
<text x="111.6" y="136.6" transform="rotate(-90 111.6 136.6)">2</text>
<text x="79.3" y="139.6">1</text>
<text x="117.4" y="139.6">1</text>
<text x="238.5" y="142.1">1</text>
<text x="277.4" y="139.6">1</text>
<text x="277.4" y="142.1">2</text>
<text x="292" y="142.1">13</text>
<text x="292" y="139.6">14</text>
<text x="86.2" y="144.2" transform="rotate(-90 86.2 144.2)">3</text>
<text x="111.6" y="144.2" transform="rotate(-90 111.6 144.2)">3</text>
<text x="230.9" y="144.6">2</text>
<text x="238.5" y="147.2">3</text>
<text x="277.4" y="144.6">3</text>
<text x="277.4" y="147.2">4</text>
<text x="277.4" y="149.7">5</text>
<text x="292" y="149.7">10</text>
<text x="292" y="147.2">11</text>
<text x="292" y="144.6">12</text>
<text x="277.4" y="152.3">6</text>
<text x="277.4" y="154.8">7</text>
<text x="292.6" y="154.8">8</text>
<text x="292.6" y="152.3">9</text>
<text x="279.9" y="170">1</text>
<text x="279.9" y="172.6">3</text>
<text x="297.7" y="170">2</text>
<text x="297.7" y="172.6">4</text>
<text x="279.9" y="175.1">5</text>
<text x="279.9" y="177.7">9</text>
<text x="297.7" y="175.1">6</text>
<text x="297.7" y="177.7">8</text>
<text x="279.3" y="180.2">11</text>
<text x="279.3" y="182.7">13</text>
<text x="279.3" y="185.3">14</text>
<text x="297.1" y="180.2">10</text>
<text x="297.1" y="182.7">12</text>
<text x="297.7" y="185.3">7</text>
<text x="61.5" y="213.2">1</text>
<text x="61.5" y="215.8">2</text>
<text x="79.3" y="215.8">7</text>
<text x="79.3" y="213.2">8</text>
<text x="61.5" y="218.3">3</text>
<text x="61.5" y="220.8">4</text>
<text x="79.3" y="220.8">5</text>
<text x="79.3" y="218.3">6</text>
<text x="61.5" y="231">1</text>
<text x="61.5" y="233.5">2</text>
<text x="79.3" y="233.5">7</text>
<text x="79.3" y="231">8</text>
<text x="61.5" y="236.1">3</text>
<text x="61.5" y="238.6">4</text>
<text x="79.3" y="238.6">5</text>
<text x="79.3" y="236.1">6</text>
</g>
</svg>
